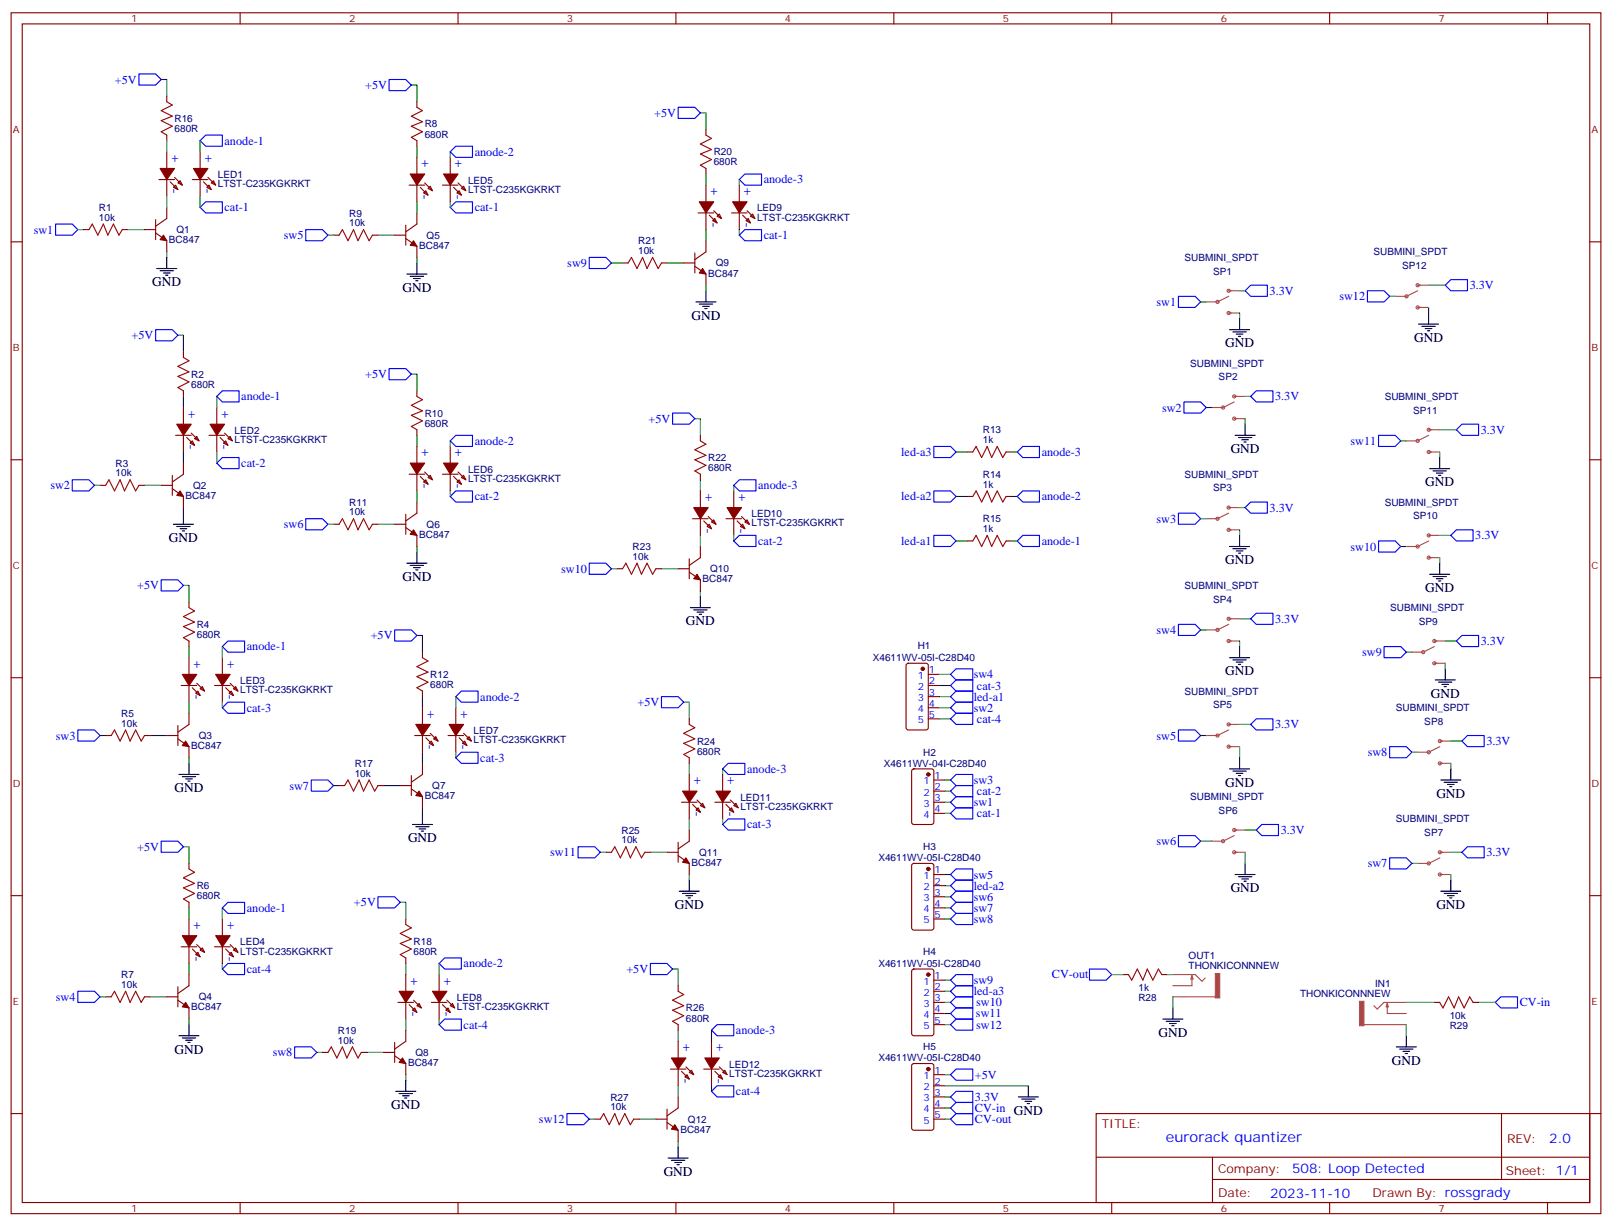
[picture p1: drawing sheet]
<svg xmlns="http://www.w3.org/2000/svg" width="512mm" height="389mm" viewBox="0 0 512 389" stroke-linecap="round" stroke-linejoin="round" font-family="sans-serif">
<g fill="none" stroke="#870000" stroke-width=".35">
<path d="M3.5 4.1h504.5v381h-504.5zM7.1 7.6h497.4v373.9h-497.4zM76.2 4.1v3.5M145.3 4.1v3.5M214.5 4.1v3.5M283.6 4.1v3.5M352.8 4.1v3.5M421.9 4.1v3.5M491.1 4.1v3.5M52.9 30.5v1.8M132.3 32.3v1.7M50.4 57h5"/>
<path d="M52.9 42.9v1.7M52.9 48.2v5.2M52.9 57v5.3M54 57.7l2.4 2.4M55.4 56.3l2.5 2.4M55.7 58.7l.7 1.4-1.4-.7zM57.1 57.3l.8 1.4-1.5-.7zM61 57h5M63.5 48.2v5.2M63.5 57v5.3M64.6 57.7l2.4 2.4M66 56.3l2.4 2.4"/>
<path d="M66.3 58.7l.7 1.4-1.4-.7zM67.7 57.3l.7 1.4-1.4-.7zM129.8 58.7h5M132.3 44.6v1.8M132.3 49.9v5.3M132.3 58.7v5.3M133.3 59.4l2.5 2.5M134.8 58l2.4 2.5M135.8 59.8l.7-.7 .7 1.4zM140.4 58.7h4.9M142.9 49.9v5.3M142.9 58.7v5.3"/>
<path d="M143.9 59.4l2.5 2.5M145.3 58l2.5 2.5M146.4 59.8l.7-.7 .7 1.4zM224 41.1v1.8M224 53.4v1.8M224 58.7v5.3M234.6 58.7v5.3M3.5 76.7h3.6M26.5 72.8h1.7M38.8 72.8h1.8M45.9 72.8h3.5M49.4 73.9l3.5 2.5v3.5"/>
<path d="M49.4 69.7v6.3M52.9 65.8v3.5l-3.5 2.5M105.8 74.6h1.8M118.2 74.6h1.7M125.2 74.6h3.6M128.8 75.7l3.5 2.4v3.6M128.8 71.4v6.4M132.3 67.6v3.5l-3.5 2.5M134.4 61.2l.7-.7 .7 1.4zM145 61.2l.7-.7 .7 1.4zM221.5 67.6h5M224 67.6v5.2"/>
<path d="M224 76.4v3.5l-3.5 2.5M225.1 68.3l2.4 2.4M226.1 70l.7-.7 .7 1.4zM226.5 66.9l2.5 2.4M228.2 67.9l.8 1.4-1.5-.7zM232.1 67.6h5M234.6 67.6v5.2M235.7 68.3l2.4 2.4M236.7 70l.7-.7 .7 1.4zM237.1 66.9l2.4 2.4M238.1 68.6l.7-.7 .7 1.4zM504.5 76.7h3.5"/>
<path d="M197.6 83.4h1.7M209.9 83.4h1.8M217 83.4h3.5M220.5 84.5l3.5 2.5v3.5M220.5 80.3v6.3M58.2 111.7v1.7M55.7 138.1h5M58.2 124v1.8M58.2 129.3v5.3M58.2 138.1v5.3M59.3 138.8l2.4 2.5M60.7 137.4l2.4 2.5"/>
<path d="M61 139.9l.7 1.4-1.4-.7zM61.7 139.2l.7-.7 .7 1.4zM66.3 138.1h5M68.8 129.3v5.3M68.8 138.1v5.3M69.8 138.8l2.5 2.5M71.3 137.4l2.4 2.5M71.6 139.9l.7 1.4-1.4-.7zM72.3 139.2l.7-.7 .7 1.4zM132.3 124v1.8M132.3 136.3v1.8M222.2 138.1v1.8"/>
<path d="M3.5 145.9h3.6M31.7 154h1.8M44.1 154h1.8M51.2 154h3.5M54.7 155l3.5 2.5v3.5M54.7 150.8v6.4M58.2 146.9v3.6l-3.5 2.4M129.8 150.5h5M132.3 141.6v5.3M132.3 150.5v5.3M132.3 159.3v3.5l-3.5 2.5M133.3 151.2l2.5 2.4"/>
<path d="M134.4 152.9l.7-.7 .7 1.4zM134.8 149.8l2.4 2.4M135.8 151.5l.7-.7 .7 1.4zM140.4 150.5h4.9M142.9 141.6v5.3M142.9 150.5v5.3M143.9 151.2l2.5 2.4M145 152.9l.7-.7 .7 1.4zM145.3 149.8l2.5 2.4M146.4 151.5l.7-.7 .7 1.4zM222.2 150.5v1.7M222.2 155.8v5.2"/>
<path d="M232.8 155.8v5.2M306.9 143.4h1.8M306.9 157.5h1.8M319.3 143.4h1.7M319.3 157.5h1.7M504.5 145.9h3.5M105.8 166.3h1.8M118.2 166.3h1.7M125.2 166.3h3.6M128.8 167.4l3.5 2.5v3.5M128.8 163.2v6.3M218.7 177.3v6.3"/>
<path d="M219.8 164.6h4.9M222.2 164.6v5.3M222.2 173.4v3.5l-3.5 2.5M223.3 165.3l2.5 2.4M224.4 167l.7-.7 .7 1.4zM224.7 163.9l2.5 2.4M226.5 164.9l.7 1.4-1.4-.7zM230.4 164.6h4.9M232.8 164.6v5.3M233.9 165.3l2.5 2.4M234.9 167l.8-.7 .7 1.4zM235.3 163.9l2.5 2.4"/>
<path d="M236.4 165.6l.7-.7 .7 1.4zM306.9 171.6h1.8M319.3 171.6h1.7M60 191v1.8M195.8 180.4h1.8M208.1 180.4h1.8M215.2 180.4h3.5M218.7 181.5l3.5 2.5v3.5M3.5 215h3.6M57.5 217.5h4.9M60 203.4v1.7M60 208.7v5.3"/>
<path d="M60 217.5v5.3M61 218.2l2.5 2.5M62.1 220l.7-.7 .7 1.4zM62.4 216.8l2.5 2.5M63.5 218.5l.7-.7 .7 1.5zM68.1 217.5h4.9M70.6 208.7v5.3M70.6 217.5v5.3M71.6 218.2l2.5 2.5M72.7 220l.7-.7 .7 1.4zM73 216.8l2.5 2.5M74.1 218.5l.7-.7 .7 1.5z"/>
<path d="M134.1 206.9v1.8M134.1 219.3v1.7M287.7 210.6l.5-.2h5.7l.6 .5 .1 20-.5 .6-5.9 .1-.6-.5-.1-20zM294.6 217.5h3.5M294.6 214h3.5M504.5 215h3.5M33.5 233.4h1.8M45.9 233.4h1.7M52.9 233.4h3.5M56.4 234.4l3.6 2.5v3.5M56.4 230.2v6.3M60 226.3v3.5l-3.6 2.5"/>
<path d="M131.6 233.4h4.9M134.1 224.5v5.3M134.1 233.4v5.3M135.1 234.1l2.5 2.4M136.2 235.8l.7-.7 .7 1.4zM136.5 232.7l2.5 2.4M137.6 234.4l.7-.7 .7 1.4zM142.2 233.4h4.9M144.6 224.5v5.3M144.6 233.4v5.3M145.7 234.1l2.5 2.4M146.8 235.8l.7-.7 .7 1.4z"/>
<path d="M147.1 232.7l2.5 2.4M148.2 234.4l.7-.7 .7 1.4zM218.7 228.1v1.7M294.6 221h3.5M294.6 224.5h3.5M294.6 228.1h3.5M107.6 249.2h1.8M119.9 249.2h1.8M127 249.2h3.5M130.5 250.3l3.6 2.5v3.5M130.5 246.1v6.3M134.1 242.2v3.5l-3.6 2.5"/>
<path d="M216.3 254.5h4.9M218.7 240.4v1.8M218.7 245.7v5.3M218.7 254.5v5.3M219.8 255.2l2.4 2.5M221.2 253.8l2.5 2.5M221.5 256.3l.7 1.4-1.4-.7zM222.2 255.6l.8-.7 .7 1.4zM226.8 254.5h5M229.3 245.7v5.3M229.3 254.5v5.3M230.4 255.2l2.4 2.5"/>
<path d="M231.4 257l.7-.7 .7 1.4zM231.8 253.8l2.4 2.5M232.8 255.6l.7-.7 .7 1.4zM289.5 244.2l.5-.3h5.6l.7 .5v16.5l-.4 .6-5.9 .1-.7-.5v-16.4zM296.3 254.5h3.6M296.3 247.5h3.6M296.3 251h3.6M296.3 258.1h3.6M60 273.9v1.8M192.3 270.4h1.7M204.6 270.4h1.8M211.7 270.4h3.5"/>
<path d="M215.2 271.5l3.5 2.4v3.6M215.2 267.2v6.4M218.7 263.3v3.6l-3.5 2.4M289.5 274.1l.5-.2h5.6l.7 .5v20l-.4 .6-5.9 .1-.7-.5v-20zM296.3 277.5h3.6M3.5 284.2h3.6M60 286.3v1.7M60 291.6v5.3M62.4 299.7l2.5 2.5M70.6 291.6v5.3M73 299.7l2.5 2.5M128.8 291.6v1.7"/>
<path d="M296.3 281h3.6M296.3 284.5h3.6M296.3 288h3.6M296.3 291.6h3.6M504.5 284.2h3.5M33.5 316.3h1.8M45.9 316.3h1.7M52.9 316.3h3.5M56.4 317.3l3.6 2.5v3.5M56.4 313.1v6.3M57.5 300.4h4.9M60 300.4v5.3"/>
<path d="M60 309.2v3.5l-3.6 2.5M61 301.1l2.5 2.5M62.8 302.2l.7 1.4-1.4-.7zM63.5 301.4l.7-.7 .7 1.5zM68.1 300.4h4.9M70.6 300.4v5.3M71.6 301.1l2.5 2.5M73.4 302.2l.7 1.4-1.4-.7zM74.1 301.4l.7-.7 .7 1.5zM126.3 318h4.9M128.8 303.9v1.8M128.8 309.2v5.3"/>
<path d="M128.8 318v5.3M129.8 318.7l2.5 2.5M131.2 317.3l2.5 2.5M133 318.4l.7 1.4-1.4-.7zM136.9 318h4.9M139.3 309.2v5.3M139.3 318v5.3M140.4 318.7l2.5 2.5M141.8 317.3l2.5 2.5M143.6 318.4l.7 1.4-1.4-.7zM215.2 312.7v1.8M289.5 307.7l.5-.3h5.6l.7 .5v20l-.4 .7h-5.9l-.7-.4v-20z"/>
<path d="M296.3 318h3.6M296.3 311h3.6M296.3 314.5h3.6M356.3 309.2h1.8M368.7 309.2h1.7M455.1 318h1.7M467.4 318h1.8M102.3 333.9h1.8M114.7 333.9h1.7M121.7 333.9h3.5M125.2 335l3.6 2.4v3.6M125.2 330.7v6.4"/>
<path d="M128.8 326.8v3.6l-3.6 2.4M130.9 320.5l.7-.7 .7 1.4zM141.5 320.5l.7-.7 .7 1.4zM212.7 339.2h5M215.2 325.1v1.7M215.2 330.4v5.3M215.2 339.2v5.3M216.3 339.9l2.4 2.5M217.7 338.5l2.4 2.5M223.3 339.2h4.9M225.8 330.4v5.3M225.8 339.2v5.3"/>
<path d="M226.8 339.9l2.5 2.5M228.2 338.5l2.5 2.5M289.5 337.6l.5-.2h5.6l.7 .5v20l-.4 .6-5.9 .1-.7-.5v-20zM296.3 321.6h3.6M296.3 325.1h3.6M3.5 353.3h3.6M188.7 355.1h1.8M201.1 355.1h1.7M208.1 355.1h3.6M211.7 356.1l3.5 2.5v3.5M211.7 351.9v6.3M215.2 348v3.5l-3.5 2.5"/>
<path d="M217.3 341.7l.7-.7 .7 1.4zM218.7 340.3l.7-.8 .7 1.5zM227.9 341.7l.7-.7 .7 1.4zM229.3 340.3l.7-.8 .7 1.5zM296.3 355.1h3.6M296.3 341h3.6M296.3 344.5h3.6M296.3 348h3.6M296.3 351.5h3.6M347.8 353.3h156.7v28.2h-156.7zM476.5 353.3v20.9M504.5 353.3h3.5"/>
<path d="M347.9 367.2h156.4M384.8 374.2h119.5M384.8 367.2v14.1M76.2 381.5v3.6M145.3 381.5v3.6M214.5 381.5v3.6M283.6 381.5v3.6M352.8 381.5v3.6M421.9 381.5v3.6M491.1 381.5v3.6"/>
</g>
<g fill="none" stroke="#00f" stroke-width=".35">
<path d="M44.1 23.5h5.3l1.8 1.7-1.8 1.8h-5.3zM123.5 25.2h5.3l1.7 1.8-1.7 1.8h-5.3zM215.2 34h5.3l1.7 1.8-1.7 1.8h-5.3zM65.3 42.9h5.3v3.5h-5.3l-1.8-1.8zM144.6 46.4h5.3v3.5h-5.3l-1.7-1.7zM236.4 55.2h5.3v3.5h-5.3l-1.8-1.7zM17.6 71.1h5.3l1.8 1.7-1.8 1.8h-5.3zM63.5 65.8l1.8-1.8h5.3v3.6h-5.3zM97 72.8h5.3l1.8 1.8-1.8 1.8h-5.3zM142.9 65.8l1.7-1.8h5.3v3.6h-5.3zM234.6 74.6l1.8-1.8h5.3v3.6h-5.3zM187 81.7h5.3l1.7 1.7-1.7 1.8h-5.3z"/>
<path d="M373.9 94h5.3l1.8 1.8-1.8 1.7h-5.3zM396.9 90.5h5.3v3.5h-5.3l-1.8-1.7zM433.9 92.3h5.3l1.8 1.7-1.8 1.8h-5.3zM460.4 88.7h5.3v3.6h-5.3l-1.8-1.8zM49.4 104.6h5.3l1.7 1.8-1.7 1.7h-5.3zM123.5 116.9h5.3l1.7 1.8-1.7 1.8h-5.3zM68.8 125.8l1.8-1.8h5.2v3.5h-5.2zM144.6 138.1h5.3v3.5h-5.3l-1.7-1.7zM213.4 131.1h5.3l1.8 1.7-1.8 1.8h-5.3zM375.7 127.5h5.3l1.8 1.8-1.8 1.8h-5.3zM398.6 124h5.3v3.5h-5.3l-1.7-1.7zM437.4 138.1h5.3l1.8 1.8-1.8 1.7h-5.3z"/>
<path d="M463.9 134.6h5.3v3.5h-5.3l-1.8-1.8zM22.9 152.2h5.3l1.8 1.8-1.8 1.8h-5.3zM70.6 145.2h5.2v3.5h-5.2l-1.8-1.8zM144.6 155.8h5.3v3.5h-5.3l-1.7-1.8zM234.6 152.2h5.3v3.6h-5.3l-1.8-1.8zM296.3 155.8h5.3l1.8 1.7-1.8 1.8h-5.3zM296.3 141.6h5.3l1.8 1.8-1.8 1.8h-5.3zM322.8 157.5l1.8-1.7h5.2v3.5h-5.2zM324.6 141.6h5.2v3.6h-5.2l-1.8-1.8zM396.9 159.3h5.3v3.5h-5.3l-1.8-1.8zM97 164.6h5.3l1.8 1.7-1.8 1.8h-5.3zM187 178.7h5.3l1.7 1.7-1.7 1.8h-5.3z"/>
<path d="M234.6 169.9h5.3v3.5h-5.3l-1.8-1.8zM296.3 169.9h5.3l1.8 1.7-1.8 1.8h-5.3zM324.6 169.9h5.2v3.5h-5.2l-1.8-1.8zM373.9 162.8h5.3l1.8 1.8-1.8 1.7h-5.3zM437.4 171.6h5.3l1.8 1.8-1.8 1.8h-5.3zM460.4 169.9l1.7-1.8h5.3v3.5h-5.3zM51.2 184h5.2l1.8 1.7-1.8 1.8h-5.2zM125.2 199.8h5.3l1.8 1.8-1.8 1.8h-5.3zM373.9 198.1h5.3l1.8 1.7-1.8 1.8h-5.3zM396.9 196.3l1.7-1.7h5.3v3.5h-5.3zM72.3 203.4h5.3v3.5h-5.3l-1.7-1.8zM146.4 219.3h5.3v3.5h-5.3l-1.8-1.8z"/>
<path d="M303.4 215.7h5.3v3.6h-5.3l-1.8-1.8zM303.4 219.3h5.3v3.5h-5.3l-1.8-1.8zM303.4 212.2h5.3v3.5h-5.3l-1.8-1.7zM439.2 205.1h5.3l1.8 1.8-1.8 1.8h-5.3zM463.9 201.6h5.3v3.5h-5.3l-1.8-1.7zM24.7 231.6h5.3l1.7 1.8-1.7 1.7h-5.3zM72.3 222.8h5.3v3.5h-5.3l-1.7-1.8zM146.4 238.7h5.3v3.5h-5.3l-1.8-1.8zM209.9 221h5.3l1.8 1.8-1.8 1.7h-5.3zM303.4 226.3h5.3v3.5h-5.3l-1.8-1.7zM303.4 222.8h5.3v3.5h-5.3l-1.8-1.8zM373.9 231.6h5.3l1.8 1.8-1.8 1.7h-5.3z"/>
<path d="M398.6 228.1h5.3v3.5h-5.3l-1.7-1.8zM441 236.9h5.3l1.7 1.8-1.7 1.7h-5.3zM465.7 233.4h5.3v3.5h-5.3l-1.8-1.8zM98.8 247.5h5.3l1.7 1.7-1.7 1.8h-5.3zM231.1 242.2h5.3v3.5h-5.3l-1.8-1.8zM303.4 249.2h5.3v3.6h-5.3l-1.8-1.8zM303.4 256.3h5.3v3.5h-5.3l-1.8-1.7zM303.4 252.8h5.3v3.5h-5.3l-1.8-1.8zM303.4 245.7h5.3v3.5h-5.3l-1.8-1.7zM51.2 266.9h5.2l1.8 1.7-1.8 1.8h-5.2zM183.4 268.6h5.3l1.8 1.8-1.8 1.8h-5.3zM229.3 261.6l1.8-1.8h5.3v3.5h-5.3z"/>
<path d="M303.4 279.2h5.3v3.6h-5.3l-1.8-1.8zM303.4 275.7h5.3v3.5h-5.3l-1.8-1.7zM373.9 265.1h5.3l1.8 1.8-1.8 1.7h-5.3zM400.4 261.6h5.3v3.5h-5.3l-1.8-1.8zM441 272.2h5.3l1.7 1.7-1.7 1.8h-5.3zM463.9 270.4l1.8-1.8h5.3v3.6h-5.3zM72.3 286.3h5.3v3.5h-5.3l-1.7-1.8zM119.9 284.5h5.3l1.8 1.8-1.8 1.7h-5.3zM303.4 282.8h5.3v3.5h-5.3l-1.8-1.8zM303.4 286.3h5.3v3.5h-5.3l-1.8-1.8zM303.4 289.8h5.3v3.5h-5.3l-1.8-1.7zM24.7 314.5h5.3l1.7 1.8-1.7 1.7h-5.3z"/>
<path d="M72.3 305.7h5.3v3.5h-5.3l-1.7-1.8zM141.1 303.9h5.3v3.5h-5.3l-1.8-1.7zM206.4 305.7h5.3l1.7 1.7-1.7 1.8h-5.3zM303.4 312.7h5.3v3.6h-5.3l-1.8-1.8zM303.4 309.2h5.3v3.5h-5.3l-1.8-1.7zM303.4 316.3h5.3v3.5h-5.3l-1.8-1.8zM303.4 319.8h5.3v3.5h-5.3l-1.8-1.7zM345.7 307.4h5.3l1.8 1.8-1.8 1.8h-5.3zM476.2 316.3h5.3v3.5h-5.3l-1.7-1.8zM93.5 332.1h5.3l1.7 1.8-1.7 1.8h-5.3zM139.3 325.1l1.8-1.8h5.3v3.5h-5.3zM227.5 325.1h5.3v3.5h-5.3l-1.7-1.8z"/>
<path d="M303.4 323.3h5.3v3.5h-5.3l-1.8-1.7zM303.4 339.2h5.3v3.5h-5.3l-1.8-1.7zM179.9 353.3h5.3l1.8 1.8-1.8 1.7h-5.3zM227.5 344.5h5.3v3.5h-5.3l-1.7-1.7zM303.4 346.3h5.3v3.5h-5.3l-1.8-1.8zM303.4 353.3h5.3v3.5h-5.3l-1.8-1.7zM303.4 349.8h5.3v3.5h-5.3l-1.8-1.8z"/>
</g>
<g fill="none" stroke="#a10000" stroke-width=".35">
<path d="M52.9 32.3l1.8 1-3.5 1.8 3.5 1.8-3.5 1.4 3.5 1.7-3.5 1.8 1.7 1.1M132.3 34l1.8 1.1-3.6 1.8 3.6 1.7-3.6 1.4 3.6 1.8-3.6 1.8 1.8 1M224 42.9l1.8 1-3.6 1.8 3.6 1.7-3.6 1.5 3.6 1.7-3.6 1.8 1.8 1M28.2 72.8l1.1-1.7 1.7 3.5 1.8-3.5 1.4 3.5 1.8-3.5 1.7 3.5 1.1-1.8M107.6 74.6l1.1-1.8 1.7 3.6 1.8-3.6 1.4 3.6 1.8-3.6 1.7 3.6 1.1-1.8M199.3 83.4l1.1-1.7 1.7 3.5 1.8-3.5 1.4 3.5 1.8-3.5 1.7 3.5 1.1-1.8M58.2 113.4l1.8 1.1-3.6 1.7 3.6 1.8-3.6 1.4 3.6 1.8-3.6 1.7 1.8 1.1M132.3 125.8l1.8 1-3.6 1.8 3.6 1.8-3.6 1.4 3.6 1.7-3.6 1.8 1.8 1M222.2 139.9l1.8 1-3.5 1.8 3.5 1.8-3.5 1.4 3.5 1.7-3.5 1.8 1.7 1.1M33.5 154l1.1-1.8 1.7 3.6 1.8-3.6 1.4 3.6 1.8-3.6 1.7 3.6 1.1-1.8M308.7 143.4l1-1.8 1.8 3.6 1.8-3.6 1.4 3.6 1.7-3.6 1.8 3.6 1.1-1.8M308.7 157.5l1-1.7 1.8 3.5 1.8-3.5 1.4 3.5 1.7-3.5 1.8 3.5 1.1-1.8"/>
<path d="M107.6 166.3l1.1-1.7 1.7 3.5 1.8-3.5 1.4 3.5 1.8-3.5 1.7 3.5 1.1-1.8M308.7 171.6l1-1.7 1.8 3.5 1.8-3.5 1.4 3.5 1.7-3.5 1.8 3.5 1.1-1.8M60 192.8l1.7 1.1-3.5 1.7 3.5 1.8-3.5 1.4 3.5 1.8-3.5 1.7 1.8 1.1M197.6 180.4l1-1.7 1.8 3.5 1.7-3.5 1.5 3.5 1.7-3.5 1.8 3.5 1-1.8M134.1 208.7l1.7 1-3.5 1.8 3.5 1.8-3.5 1.4 3.5 1.7-3.5 1.8 1.8 1.1M35.3 233.4l1-1.8 1.8 3.5 1.8-3.5 1.4 3.5 1.7-3.5 1.8 3.5 1.1-1.7M218.7 229.8l1.8 1.1-3.5 1.8 3.5 1.7-3.5 1.4 3.5 1.8-3.5 1.8 1.7 1M109.4 249.2l1-1.7 1.8 3.5 1.7-3.5 1.5 3.5 1.7-3.5 1.8 3.5 1-1.8M60 275.7l1.7 1.1-3.5 1.7 3.5 1.8-3.5 1.4 3.5 1.8-3.5 1.7 1.8 1.1M194 270.4l1.1-1.8 1.7 3.6 1.8-3.6 1.4 3.6 1.8-3.6 1.8 3.6 1-1.8M128.8 293.3l1.7 1.1-3.5 1.8 3.5 1.7-3.5 1.4 3.5 1.8-3.5 1.8 1.8 1M35.3 316.3l1-1.8 1.8 3.5 1.8-3.5 1.4 3.5 1.7-3.5 1.8 3.5 1.1-1.7"/>
<path d="M215.2 314.5l1.8 1.1-3.6 1.7 3.6 1.8-3.6 1.4 3.6 1.8-3.6 1.7 1.8 1.1M358.1 309.2l1 1.8 1.8-3.6 1.8 3.6 1.4-3.6 1.7 3.6 1.8-3.6 1.1 1.8M456.8 318l1.1 1.8 1.8-3.5 1.7 3.5 1.4-3.5 1.8 3.5 1.8-3.5 1 1.7M104.1 333.9l1-1.8 1.8 3.6 1.8-3.6 1.4 3.6 1.7-3.6 1.8 3.6 1.1-1.8M190.5 355.1l1.1-1.8 1.7 3.5 1.8-3.5 1.4 3.5 1.8-3.5 1.7 3.5 1.1-1.7"/>
</g>
<g fill="none" stroke="#008700" stroke-width=".35">
<path d="M51.2 25.2h1.7v5.3M130.5 27h1.8v5.3M222.2 35.8h1.8v5.3M52.9 44.6v3.6M63.5 44.6v3.6M132.3 46.4v3.5M142.9 48.2v1.7M224 55.2v3.5M234.6 57v1.7M24.7 72.8h1.8M40.6 72.8h5.3M52.9 62.3v3.5"/>
<path d="M52.9 79.9v1.8M63.5 62.3v3.5M104.1 74.6h1.7M119.9 74.6h5.3M132.3 64v3.6M142.9 64v1.8M224 72.8v3.6M234.6 72.8v1.8M132.3 81.7v1.7M194 83.4h3.6M211.7 83.4h5.3M224 90.5v1.8"/>
<path d="M381 95.8h1.8M393.3 99.3v1.8M393.3 92.3h1.8M441 94h1.7M453.3 97.5v1.8M453.3 90.5h5.3M56.4 106.4h1.8v5.3M130.5 118.7h1.8v5.3M58.2 125.8v3.5M68.8 125.8v3.5M132.3 138.1v3.5M142.9 139.9v1.7"/>
<path d="M220.5 132.8h1.7v5.3M382.8 129.3h1.7M395.1 132.8v1.8M395.1 125.8h1.8M444.5 139.9h1.8M456.8 136.3h5.3M30 154h1.7M45.9 154h5.3M58.2 143.4v3.5M68.8 143.4v3.5M132.3 155.8v3.5M142.9 155.8v1.7"/>
<path d="M222.2 152.2v3.6M232.8 154v1.8M303.4 143.4h3.5M303.4 157.5h3.5M321 143.4h1.8M321 157.5h1.8M456.8 143.4v1.8M58.2 161v1.8M104.1 166.3h1.7M119.9 166.3h5.3M132.3 173.4v1.8M222.2 169.9v3.5"/>
<path d="M232.8 169.9v1.7M303.4 171.6h3.5M321 171.6h1.8M381 164.6h1.8M393.3 168.1v1.8M393.3 161h1.8M444.5 173.4h1.8M456.8 176.9v1.8M456.8 169.9h3.6M58.2 185.7h1.8v5.3M194 180.4h1.8M209.9 180.4h5.3"/>
<path d="M222.2 187.5v1.8M381 199.8h1.8M393.3 196.3h3.6M60 205.1v3.6M70.6 205.1v3.6M132.3 201.6h1.8v5.3M298.1 214h3.5M298.1 217.5h3.5M393.3 203.4v1.7M446.3 206.9h1.7M458.6 210.4v1.8M458.6 203.4h3.5"/>
<path d="M31.7 233.4h1.8M47.6 233.4h5.3M60 222.8v3.5M70.6 222.8v1.7M134.1 221v3.5M134.1 238.7v3.5M144.6 221v3.5M144.6 238.7v1.7M217 222.8h1.7v5.3M298.1 221h3.5M298.1 224.5h3.5M298.1 228.1h3.5"/>
<path d="M381 233.4h1.8M393.3 236.9v3.5M393.3 229.8h3.6M448 238.7h1.8M460.4 235.1h3.5M60 240.4v1.8M105.8 249.2h1.8M121.7 249.2h5.3M134.1 256.3v1.8M218.7 242.2v3.5M218.7 259.8v3.5M229.3 243.9v1.8"/>
<path d="M229.3 259.8v1.8M299.9 247.5h1.7M299.9 254.5h1.7M299.9 258.1h1.7M299.9 251h1.7M460.4 242.2v1.7M58.2 268.6h1.8v5.3M190.5 270.4h1.8M206.4 270.4h5.3M218.7 277.5v1.7M299.9 277.5h1.7M381 266.9h3.5"/>
<path d="M395.1 270.4v3.5M395.1 263.3h3.5M448 273.9h1.8M460.4 277.5v1.7M460.4 270.4h3.5M60 288v3.6M70.6 288v3.6M127 286.3h1.8v5.3M299.9 281h1.7M299.9 284.5h1.7M299.9 288h1.7M299.9 291.6h1.7"/>
<path d="M31.7 316.3h1.8M47.6 316.3h5.3M60 305.7v3.5M70.6 305.7v1.7M128.8 305.7v3.5M139.3 305.7v3.5M213.4 307.4h1.8v5.3M299.9 318h1.7M299.9 311h1.7M299.9 314.5h1.7M352.8 309.2h3.5M370.4 309.2h1.8"/>
<path d="M372.2 316.3v3.5M446.3 318h8.8M469.2 318h5.3M60 323.3v1.8M100.5 333.9h1.8M116.4 333.9h5.3M128.8 323.3v3.5M139.3 323.3v1.8M215.2 326.8v3.6M225.8 326.8v3.6M299.9 321.6h1.7M299.9 325.1h1.7"/>
<path d="M446.3 325.1v3.5M128.8 341v1.7M187 355.1h1.7M202.8 355.1h5.3M215.2 344.5v3.5M225.8 344.5v1.8M299.9 355.1h1.7M299.9 348h1.7M299.9 344.5h26.4M299.9 351.5h1.7M299.9 341h1.7M215.2 362.1v1.8"/>
</g>
<g fill="none" stroke="#a64a4a" stroke-width=".35">
<path d="M382.8 95.8h3.4M386.8 95.8a.5 .5 0 0 0-.6-.5 .5 .5 0 0 0-.2 .8 .5 .5 0 0 0 .8-.1M389.9 99.3h3.4M389.9 92.3h3.4M389.9 94l-3.6 1.8M390.4 92.3a.5 .5 0 0 0-.7-.5 .5 .5 0 0 0-.2 .8 .5 .5 0 0 0 .8-.2M390.4 99.3a.5 .5 0 0 0-.7-.5 .5 .5 0 0 0-.2 .9 .5 .5 0 0 0 .8-.2M442.7 94h3.5M446.8 94a.5 .5 0 0 0-.7-.4 .5 .5 0 0 0-.1 .8 .5 .5 0 0 0 .8-.2M449.8 97.5h3.5M449.8 90.5h3.5M449.8 92.3l-3.5 1.7"/>
<path d="M450.3 90.5a.5 .5 0 0 0-.6-.5 .5 .5 0 0 0-.2 .8 .5 .5 0 0 0 .8-.1M450.3 97.5a.5 .5 0 0 0-.6-.4 .5 .5 0 0 0-.2 .8 .5 .5 0 0 0 .8-.2M384.5 129.3h3.5M388.6 129.3a.5 .5 0 0 0-.7-.5 .5 .5 0 0 0-.1 .8 .5 .5 0 0 0 .8-.1M391.6 132.8h3.5M391.6 125.8h3.5M391.6 127.5l-3.5 1.8M392.1 125.8a.5 .5 0 0 0-.7-.5 .5 .5 0 0 0-.1 .8 .5 .5 0 0 0 .8-.2M392.1 132.8a.5 .5 0 0 0-.7-.4 .5 .5 0 0 0-.1 .8 .5 .5 0 0 0 .8-.2M446.3 139.9h3.4M450.3 139.9a.5 .5 0 0 0-.6-.5 .5 .5 0 0 0-.2 .8 .5 .5 0 0 0 .8-.2M453.4 136.3h3.4"/>
<path d="M453.4 138.1l-3.6 1.8M453.9 136.3a.5 .5 0 0 0-.7-.4 .5 .5 0 0 0-.2 .8 .5 .5 0 0 0 .8-.2M453.4 143.4h3.4M453.9 143.4a.5 .5 0 0 0-.7-.5 .5 .5 0 0 0-.2 .9 .5 .5 0 0 0 .8-.2M382.8 164.6h3.4M386.8 164.6a.5 .5 0 0 0-.6-.5 .5 .5 0 0 0-.2 .8 .5 .5 0 0 0 .8-.2M389.9 168.1h3.4M389.9 161h3.4M389.9 162.8l-3.6 1.8M390.4 161a.5 .5 0 0 0-.7-.4 .5 .5 0 0 0-.2 .8 .5 .5 0 0 0 .8-.2M390.4 168.1a.5 .5 0 0 0-.7-.5 .5 .5 0 0 0-.2 .9 .5 .5 0 0 0 .8-.2M446.3 173.4h3.4"/>
<path d="M450.3 173.4a.5 .5 0 0 0-.6-.5 .5 .5 0 0 0-.2 .8 .5 .5 0 0 0 .8-.1M453.4 176.9h3.4M453.4 169.9h3.4M453.4 171.6l-3.6 1.8M453.9 169.9a.5 .5 0 0 0-.7-.5 .5 .5 0 0 0-.2 .8 .5 .5 0 0 0 .8-.2M453.9 176.9a.5 .5 0 0 0-.7-.4 .5 .5 0 0 0-.2 .8 .5 .5 0 0 0 .8-.2M382.8 199.8h3.4M386.8 199.8a.5 .5 0 0 0-.6-.4 .5 .5 0 0 0-.2 .8 .5 .5 0 0 0 .8-.2M389.9 196.3h3.4M389.9 198.1l-3.6 1.7M390.4 196.3a.5 .5 0 0 0-.7-.4 .5 .5 0 0 0-.2 .8 .5 .5 0 0 0 .8-.2M389.9 203.4h3.4"/>
<path d="M390.4 203.4a.5 .5 0 0 0-.7-.5 .5 .5 0 0 0-.2 .8 .5 .5 0 0 0 .8-.2M448 206.9h3.5M452.1 206.9a.5 .5 0 0 0-.7-.5 .5 .5 0 0 0-.1 .9 .5 .5 0 0 0 .8-.2M455.1 203.4h3.5M455.1 210.4h3.5M455.1 205.1l-3.5 1.8M455.6 203.4a.5 .5 0 0 0-.7-.5 .5 .5 0 0 0-.1 .8 .5 .5 0 0 0 .8-.2M455.6 210.4a.5 .5 0 0 0-.7-.4 .5 .5 0 0 0-.1 .8 .5 .5 0 0 0 .8-.2M382.8 233.4h3.4M386.8 233.4a.5 .5 0 0 0-.6-.5 .5 .5 0 0 0-.2 .8 .5 .5 0 0 0 .8-.2M389.9 236.9h3.4M389.9 229.8h3.4"/>
<path d="M389.9 231.6l-3.6 1.8M390.4 229.8a.5 .5 0 0 0-.7-.4 .5 .5 0 0 0-.2 .8 .5 .5 0 0 0 .8-.2M390.4 236.9a.5 .5 0 0 0-.7-.5 .5 .5 0 0 0-.2 .8 .5 .5 0 0 0 .8-.1M449.8 238.7h3.5M453.9 238.7a.5 .5 0 0 0-.7-.5 .5 .5 0 0 0-.2 .8 .5 .5 0 0 0 .8-.2M456.9 235.1h3.5M456.9 236.9l-3.5 1.8M457.4 235.1a.5 .5 0 0 0-.7-.4 .5 .5 0 0 0-.1 .8 .5 .5 0 0 0 .8-.2M456.9 242.2h3.5M457.4 242.2a.5 .5 0 0 0-.7-.5 .5 .5 0 0 0-.1 .8 .5 .5 0 0 0 .8-.1M384.5 266.9h3.5M388.6 266.9a.5 .5 0 0 0-.7-.5 .5 .5 0 0 0-.1 .8 .5 .5 0 0 0 .8-.2"/>
<path d="M391.6 270.4h3.5M391.6 263.3h3.5M391.6 265.1l-3.5 1.8M392.1 263.3a.5 .5 0 0 0-.7-.4 .5 .5 0 0 0-.1 .8 .5 .5 0 0 0 .8-.2M392.1 270.4a.5 .5 0 0 0-.7-.5 .5 .5 0 0 0-.1 .9 .5 .5 0 0 0 .8-.2M449.8 273.9h3.5M453.9 273.9a.5 .5 0 0 0-.7-.4 .5 .5 0 0 0-.2 .8 .5 .5 0 0 0 .8-.2M456.9 270.4h3.5M456.9 277.5h3.5M456.9 272.2l-3.5 1.7M457.4 270.4a.5 .5 0 0 0-.7-.5 .5 .5 0 0 0-.1 .9 .5 .5 0 0 0 .8-.2M457.4 277.5a.5 .5 0 0 0-.7-.5 .5 .5 0 0 0-.1 .8 .5 .5 0 0 0 .8-.2"/>
<path d="M372.2 309.2h3.5M372.2 312.7h3.5M372.2 316.3h3.5M375.8 309.2h3.5l2.1 2.1 1.1-1M375.8 316.3h9.8M378.2 309.6v3.1h-2.4M378.2 309.6l.4 1h-.7zM440.2 318.4v3.2h2.5M440.2 318.4l.4 1h-.7zM442.7 318h-3.5l-2.2 2.1-1-1M442.8 318h3.5M432.8 325.1h9.9"/>
<path d="M442.8 321.6h3.5M442.8 325.1h3.5"/>
</g>
<g fill="#a64a4a" stroke="#a64a4a" stroke-width=".32">
<path d="M385.6 308.9h1.5v7.7h-1.5z"/>
<path d="M431.4 317.7h1.4v7.7h-1.4z"/>
</g>
<g fill="#870000" stroke="#870000" stroke-width=".35">
<path d="M61.4 53.4h4.6l-2.5 3.6z"/>
<path d="M50.8 53.4h4.6l-2.5 3.6z"/>
<path d="M51.9 74.6l1 1.8-2.1-.4z"/>
<path d="M57.1 155.8l1.1 1.7-2.1-.3z"/>
<path d="M66.7 134.6h4.6l-2.5 3.5z"/>
<path d="M56.1 134.6h4.6l-2.5 3.5z"/>
<path d="M58.9 235.1l1.1 1.8-2.1-.4z"/>
<path d="M68.4 214h4.6l-2.4 3.5z"/>
<path d="M57.9 214h4.5l-2.4 3.5z"/>
<path d="M58.9 318l1.1 1.8-2.1-.4z"/>
<path d="M68.4 296.9h4.6l-2.4 3.5z"/>
<path d="M57.9 296.9h4.5l-2.4 3.5z"/>
<path d="M131.2 76.4l1.1 1.7-2.1-.3z"/>
<path d="M140.8 55.2h4.5l-2.4 3.5z"/>
<path d="M130.2 55.2h4.6l-2.5 3.5z"/>
<path d="M131.2 168.1l1.1 1.8-2.1-.4z"/>
<path d="M140.8 146.9h4.5l-2.4 3.6z"/>
<path d="M130.2 146.9h4.6l-2.5 3.6z"/>
<path d="M133 251l1.1 1.8-2.2-.4z"/>
<path d="M142.5 229.8h4.6l-2.5 3.6z"/>
<path d="M131.9 229.8h4.6l-2.4 3.6z"/>
<path d="M127.7 335.7l1.1 1.7-2.2-.3z"/>
<path d="M137.2 314.5h4.6l-2.5 3.5z"/>
<path d="M126.6 314.5h4.6l-2.4 3.5z"/>
<path d="M223 85.2l1 1.8-2.1-.4z"/>
<path d="M232.5 64h4.6l-2.5 3.6z"/>
<path d="M221.9 64h4.6l-2.5 3.6z"/>
<path d="M221.2 182.2l1 1.8-2.1-.4z"/>
<path d="M230.7 161h4.6l-2.5 3.6z"/>
<path d="M220.1 161h4.6l-2.5 3.6z"/>
<path d="M217.7 272.2l1 1.7-2.1-.3z"/>
<path d="M227.2 251h4.6l-2.5 3.5z"/>
<path d="M216.6 251h4.6l-2.5 3.5z"/>
<path d="M214.1 356.8l1.1 1.8-2.1-.4z"/>
<path d="M223.7 335.7h4.5l-2.4 3.5z"/>
<path d="M213.1 335.7h4.6l-2.5 3.5z"/>
<circle cx="292.8" cy="212.2" r=".53"/>
<circle cx="294.6" cy="245.7" r=".53"/>
<circle cx="294.6" cy="309.2" r=".53"/>
<circle cx="294.6" cy="339.2" r=".53"/>
<circle cx="294.6" cy="275.7" r=".53"/>
</g>
<g fill="none" stroke="#000" stroke-width=".35">
<path d="M49.7 85.2h6.4M50.8 85.9h4.2M51.9 86.6h2.1M52.6 87.3h.7M52.9 81.7v3.5M129.1 87h6.4M130.2 87.7h4.2M131.2 88.4h2.1M131.9 89.1h.7M132.3 83.4v3.6M220.8 95.8h6.4M221.9 96.5h4.2"/>
<path d="M223 97.2h2.1M223.7 97.9h.7M224 92.3v3.5M453.3 99.3v3.5M390.2 104.6h6.3M391.2 105.3h4.3M392.3 106h2.1M393 106.7h.7M393.3 101.1v3.5M450.1 102.8h6.4M451.2 103.5h4.2M452.3 104.2h2.1"/>
<path d="M453 105h.7M391.9 138.1h6.4M393 138.8h4.2M394.1 139.5h2.1M395.1 134.6v3.5M394.8 140.2h.7M453.7 148.7h6.3M454.7 149.4h4.3M455.8 150.1h2.1M456.5 150.8h.7M456.8 145.2v3.5M55 166.3h6.4"/>
<path d="M56.1 167h4.2M57.1 167.7h2.2M57.9 168.5h.7M58.2 162.8v3.5M129.1 178.7h6.4M130.2 179.4h4.2M132.3 175.2v3.5M390.2 173.4h6.3M391.2 174.1h4.3M392.3 174.8h2.1M393 175.5h.7M393.3 169.9v3.5"/>
<path d="M456.8 178.7v3.5M131.2 180.1h2.1M131.9 180.8h.7M219.1 192.8h6.3M220.1 193.5h4.3M221.2 194.2h2.1M221.9 194.9h.7M222.2 189.3v3.5M453.7 182.2h6.3M454.7 182.9h4.3M455.8 183.6h2.1M456.5 184.3h.7"/>
<path d="M390.2 208.7h6.3M391.2 209.4h4.3M392.3 210.1h2.1M393 210.8h.7M393.3 205.1v3.6M455.4 215.7h6.4M456.5 216.4h4.2M457.6 217.1h2.1M458.3 217.8h.7M458.6 212.2v3.5M56.8 245.7h6.3M57.9 246.4h4.2"/>
<path d="M58.9 247.1h2.1M59.6 247.8h.7M60 242.2v3.5M134.1 258.1v3.5M390.2 243.9h6.3M391.2 244.7h4.3M392.3 245.4h2.1M393 246.1h.7M393.3 240.4v3.5M457.2 247.5h6.3M458.3 248.2h4.2M459.3 248.9h2.1"/>
<path d="M460 249.6h.7M460.4 243.9v3.6M130.9 261.6h6.3M131.9 262.3h4.3M133 263h2.1M133.7 263.7h.7M218.7 279.2v3.6M391.9 277.5h6.4M393 278.2h4.2M394.1 278.9h2.1M394.8 279.6h.7M395.1 273.9v3.6"/>
<path d="M460.4 279.2v3.6M215.5 282.8h6.4M216.6 283.5h4.2M217.7 284.2h2.1M218.4 284.9h.7M457.2 282.8h6.3M458.3 283.5h4.2M459.3 284.2h2.1M460 284.9h.7M372.2 319.8v3.5M56.8 328.6h6.3M57.9 329.3h4.2"/>
<path d="M58.9 330h2.1M59.6 330.7h.7M60 325.1v3.5M369 323.3h6.4M370.1 324h4.2M371.1 324.7h2.1M371.8 325.4h.7M443.1 332.1h6.3M444.1 332.8h4.3M445.2 333.6h2.1M445.9 334.3h.7M446.3 328.6v3.5"/>
<path d="M125.6 346.3h6.3M126.6 347h4.3M127.7 347.7h2.1M128.4 348.4h.7M128.8 342.7v3.6M323.1 348h6.4M324.2 348.7h4.2M325.3 349.4h2.1M326 350.1h.7M326.3 344.5v3.5M212 367.4h6.4M213.1 368.1h4.2"/>
<path d="M214.1 368.8h2.2M214.8 369.5h.7M215.2 363.9v3.5"/>
</g>
<text font-size="4.6" fill="#00f" x="369.9" y="362.3">eurorack quantizer</text>
<g font-size="4.2" fill="#00f">
<text x="56.6" y="52" transform="rotate(-90 56.6 52)">+</text>
<text x="67.2" y="52" transform="rotate(-90 67.2 52)">+</text>
<text x="136" y="53.7" transform="rotate(-90 136 53.7)">+</text>
<text x="146.6" y="53.7" transform="rotate(-90 146.6 53.7)">+</text>
<text x="56.2" y="61.7" transform="rotate(-90 56.2 61.7)">-</text>
<text x="66.8" y="61.7" transform="rotate(-90 66.8 61.7)">-</text>
<text x="135.6" y="63.5" transform="rotate(-90 135.6 63.5)">-</text>
<text x="146.2" y="63.5" transform="rotate(-90 146.2 63.5)">-</text>
<text x="227.7" y="62.6" transform="rotate(-90 227.7 62.6)">+</text>
<text x="238.3" y="62.6" transform="rotate(-90 238.3 62.6)">+</text>
<text x="227.3" y="72.3" transform="rotate(-90 227.3 72.3)">-</text>
<text x="237.9" y="72.3" transform="rotate(-90 237.9 72.3)">-</text>
<text x="61.9" y="133.1" transform="rotate(-90 61.9 133.1)">+</text>
<text x="72.5" y="133.1" transform="rotate(-90 72.5 133.1)">+</text>
<text x="61.5" y="142.8" transform="rotate(-90 61.5 142.8)">-</text>
<text x="72.1" y="142.8" transform="rotate(-90 72.1 142.8)">-</text>
<text x="136" y="145.5" transform="rotate(-90 136 145.5)">+</text>
<text x="146.6" y="145.5" transform="rotate(-90 146.6 145.5)">+</text>
<text x="135.6" y="155.2" transform="rotate(-90 135.6 155.2)">-</text>
<text x="146.2" y="155.2" transform="rotate(-90 146.2 155.2)">-</text>
<text x="226" y="159.6" transform="rotate(-90 226 159.6)">+</text>
<text x="236.5" y="159.6" transform="rotate(-90 236.5 159.6)">+</text>
<text x="225.6" y="169.3" transform="rotate(-90 225.6 169.3)">-</text>
<text x="236.2" y="169.3" transform="rotate(-90 236.2 169.3)">-</text>
<text x="63.7" y="212.5" transform="rotate(-90 63.7 212.5)">+</text>
<text x="74.3" y="212.5" transform="rotate(-90 74.3 212.5)">+</text>
<text x="63.3" y="222.2" transform="rotate(-90 63.3 222.2)">-</text>
<text x="73.9" y="222.2" transform="rotate(-90 73.9 222.2)">-</text>
<text x="137.8" y="228.4" transform="rotate(-90 137.8 228.4)">+</text>
<text x="148.3" y="228.4" transform="rotate(-90 148.3 228.4)">+</text>
<text x="137.4" y="238.1" transform="rotate(-90 137.4 238.1)">-</text>
<text x="148" y="238.1" transform="rotate(-90 148 238.1)">-</text>
<text x="222.4" y="249.5" transform="rotate(-90 222.4 249.5)">+</text>
<text x="233" y="249.5" transform="rotate(-90 233 249.5)">+</text>
<text x="222" y="259.3" transform="rotate(-90 222 259.3)">-</text>
<text x="232.6" y="259.3" transform="rotate(-90 232.6 259.3)">-</text>
<text x="63.7" y="295.4" transform="rotate(-90 63.7 295.4)">+</text>
<text x="74.3" y="295.4" transform="rotate(-90 74.3 295.4)">+</text>
<text x="63.3" y="305.1" transform="rotate(-90 63.3 305.1)">-</text>
<text x="73.9" y="305.1" transform="rotate(-90 73.9 305.1)">-</text>
<text x="132.5" y="313" transform="rotate(-90 132.5 313)">+</text>
<text x="143.1" y="313" transform="rotate(-90 143.1 313)">+</text>
<text x="132.1" y="322.8" transform="rotate(-90 132.1 322.8)">-</text>
<text x="142.7" y="322.8" transform="rotate(-90 142.7 322.8)">-</text>
<text x="218.9" y="334.2" transform="rotate(-90 218.9 334.2)">+</text>
<text x="229.5" y="334.2" transform="rotate(-90 229.5 334.2)">+</text>
<text x="218.5" y="343.9" transform="rotate(-90 218.5 343.9)">-</text>
<text x="229.1" y="343.9" transform="rotate(-90 229.1 343.9)">-</text>
<text x="491.6" y="362.6">2.0</text>
<text x="410" y="372.1">508: Loop Detected</text>
<text x="403.1" y="379.9">2023-11-10</text>
</g>
<g font-size="4.2">
<text x="48.3" y="90.8">GND</text>
<text x="127.7" y="92.6">GND</text>
<text x="219.4" y="101.4">GND</text>
<text x="388.8" y="110.2">GND</text>
<text x="448.7" y="108.5">GND</text>
<text x="390.5" y="143.8">GND</text>
<text x="452.3" y="154.3">GND</text>
<text x="53.6" y="172">GND</text>
<text x="388.8" y="179">GND</text>
<text x="127.7" y="184.3">GND</text>
<text x="452.3" y="187.9">GND</text>
<text x="217.7" y="198.4">GND</text>
<text x="388.8" y="214.3">GND</text>
<text x="454" y="221.4">GND</text>
<text x="55.4" y="251.4">GND</text>
<text x="388.8" y="249.6">GND</text>
<text x="455.8" y="253.1">GND</text>
<text x="129.5" y="267.2">GND</text>
<text x="390.5" y="283.1">GND</text>
<text x="214.1" y="288.4">GND</text>
<text x="455.8" y="288.4">GND</text>
<text x="367.6" y="329">GND</text>
<text x="55.4" y="334.3">GND</text>
<text x="441.7" y="337.8">GND</text>
<text x="124.2" y="351.9">GND</text>
<text x="210.6" y="373.1">GND</text>
</g>
<g font-size="3.9" fill="#00f">
<text x="36.5" y="26.5">+5V</text>
<text x="115.9" y="28.3">+5V</text>
<text x="207.6" y="37.1">+5V</text>
<text x="71.3" y="45.9">anode-1</text>
<text x="150.6" y="49.4">anode-2</text>
<text x="242.4" y="58.2">anode-3</text>
<text x="71.3" y="67">cat-1</text>
<text x="150.6" y="67">cat-1</text>
<text x="10.7" y="74.1">sw1</text>
<text x="90.1" y="75.9">sw5</text>
<text x="242.4" y="75.8">cat-1</text>
<text x="180" y="84.7">sw9</text>
<text x="402.9" y="93.5">3.3V</text>
<text x="425" y="95.3">sw12</text>
<text x="466.4" y="91.8">3.3V</text>
<text x="367" y="97">sw1</text>
<text x="41.8" y="107.6">+5V</text>
<text x="115.9" y="120">+5V</text>
<text x="76.6" y="127">anode-1</text>
<text x="368.8" y="130.6">sw2</text>
<text x="404.6" y="127">3.3V</text>
<text x="205.8" y="134.1">+5V</text>
<text x="469.9" y="137.6">3.3V</text>
<text x="150.6" y="141.1">anode-2</text>
<text x="428.6" y="141.1">sw11</text>
<text x="76.6" y="148.2">cat-2</text>
<text x="286" y="144.7">led-a3</text>
<text x="330.6" y="144.6">anode-3</text>
<text x="16" y="155.3">sw2</text>
<text x="240.6" y="155.2">anode-3</text>
<text x="150.6" y="158.8">cat-2</text>
<text x="286" y="158.8">led-a2</text>
<text x="330.6" y="158.7">anode-2</text>
<text x="90.1" y="167.6">sw6</text>
<text x="367" y="165.8">sw3</text>
<text x="402.9" y="162.3">3.3V</text>
<text x="240.6" y="172.9">cat-2</text>
<text x="286" y="172.9">led-a1</text>
<text x="330.6" y="172.9">anode-1</text>
<text x="468.1" y="171.1">3.3V</text>
<text x="428.6" y="174.7">sw10</text>
<text x="178.1" y="181.7">sw10</text>
<text x="43.5" y="187">+5V</text>
<text x="404.6" y="197.6">3.3V</text>
<text x="117.6" y="202.9">+5V</text>
<text x="367" y="201.1">sw4</text>
<text x="78.3" y="206.4">anode-1</text>
<text x="432.3" y="208.2">sw9</text>
<text x="469.9" y="204.6">3.3V</text>
<text x="309" y="215.2">sw4</text>
<text x="310" y="218.8">cat-3</text>
<text x="78.3" y="225.8">cat-3</text>
<text x="152.4" y="222.2">anode-2</text>
<text x="202.3" y="224">+5V</text>
<text x="309" y="225.8">sw2</text>
<text x="309" y="222.3">led-a1</text>
<text x="310" y="229.4">cat-4</text>
<text x="404.6" y="231.1">3.3V</text>
<text x="17.7" y="234.6">sw3</text>
<text x="367" y="234.6">sw5</text>
<text x="434" y="239.9">sw8</text>
<text x="471.7" y="236.4">3.3V</text>
<text x="152.4" y="241.7">cat-3</text>
<text x="237.1" y="245.2">anode-3</text>
<text x="91.8" y="250.5">sw7</text>
<text x="309" y="248.8">sw3</text>
<text x="309" y="255.8">sw1</text>
<text x="310" y="252.3">cat-2</text>
<text x="237.1" y="262.8">cat-3</text>
<text x="310" y="259.4">cat-1</text>
<text x="43.5" y="269.9">+5V</text>
<text x="367" y="268.1">sw6</text>
<text x="406.4" y="264.6">3.3V</text>
<text x="174.6" y="271.7">sw11</text>
<text x="434" y="275.2">sw7</text>
<text x="471.7" y="271.7">3.3V</text>
<text x="309" y="278.7">sw5</text>
<text x="112.3" y="287.5">+5V</text>
<text x="309" y="285.8">sw6</text>
<text x="309" y="282.2">led-a2</text>
<text x="78.3" y="289.3">anode-1</text>
<text x="309" y="289.3">sw7</text>
<text x="309" y="292.8">sw8</text>
<text x="78.3" y="308.7">cat-4</text>
<text x="147.1" y="306.9">anode-2</text>
<text x="198.8" y="308.7">+5V</text>
<text x="333.8" y="310.4">CV-out</text>
<text x="17.7" y="317.5">sw4</text>
<text x="309" y="312.3">sw9</text>
<text x="309" y="315.8">led-a3</text>
<text x="309.7" y="322.8">sw11</text>
<text x="309.8" y="319.3">sw10</text>
<text x="482.2" y="319.3">CV-in</text>
<text x="147.1" y="326.3">cat-4</text>
<text x="233.5" y="328.1">anode-3</text>
<text x="309.8" y="326.3">sw12</text>
<text x="86.5" y="335.2">sw8</text>
<text x="233.5" y="347.5">cat-4</text>
<text x="309.4" y="342.2">+5V</text>
<text x="309.4" y="349.3">3.3V</text>
<text x="309.4" y="352.8">CV-in GND</text>
<text x="171" y="356.3">sw12</text>
<text x="309.4" y="356.3">CV-out</text>
</g>
<g font-size="3.9" fill="#800">
<text x="349.6" y="357.9">TITLE:</text>
<text x="478.2" y="362.6">REV:</text>
<text x="386.5" y="372.1">Company:</text>
<text x="477.9" y="372.7">Sheet: 1/1</text>
<text x="386.5" y="379.8">Date:</text>
<text x="435.5" y="379.9">Drawn By: rossgrady</text>
</g>
<g font-size="3.2" fill="#800">
<text x="41.6" y="7.1">1</text>
<text x="110.8" y="7.1">2</text>
<text x="179.9" y="7.1">3</text>
<text x="249.1" y="7.1">4</text>
<text x="318.2" y="7.1">5</text>
<text x="387.3" y="7.1">6</text>
<text x="456.5" y="7.1">7</text>
<text x="4.1" y="42.2">A</text>
<text x="505" y="42.2">A</text>
<text x="4.1" y="111.3">B</text>
<text x="505" y="111.3">B</text>
<text x="4.1" y="180.4">C</text>
<text x="505" y="180.4">C</text>
<text x="4.1" y="249.6">D</text>
<text x="505" y="249.6">D</text>
<text x="4.1" y="318.7">E</text>
<text x="505" y="318.7">E</text>
<text x="41.6" y="384.5">1</text>
<text x="110.8" y="384.5">2</text>
<text x="179.9" y="384.5">3</text>
<text x="249.1" y="384.5">4</text>
<text x="318.2" y="384.5">5</text>
<text x="387.3" y="384.5">6</text>
<text x="456.5" y="384.5">7</text>
</g>
<g font-size="3.2" fill="#000080">
<text x="55.4" y="41.9">680R</text>
<text x="55.4" y="38.7">R16</text>
<text x="134.8" y="40.4">R8</text>
<text x="134.8" y="43.6">680R</text>
<text x="226.5" y="52.5">680R</text>
<text x="226.5" y="49.3">R20</text>
<text x="69.1" y="59.4">LTST-C235KGKRKT</text>
<text x="69.1" y="56.5">LED1</text>
<text x="148.5" y="58.2">LED5</text>
<text x="148.5" y="61.2">LTST-C235KGKRKT</text>
<text x="31.4" y="70">10k</text>
<text x="31.4" y="67">R1</text>
<text x="110.8" y="71.8">10k</text>
<text x="110.8" y="68.7">R9</text>
<text x="240.2" y="70">LTST-C235KGKRKT</text>
<text x="240.2" y="67.1">LED9</text>
<text x="53.6" y="77.2">BC847</text>
<text x="56" y="74">Q1</text>
<text x="135.4" y="75.7">Q5</text>
<text x="202.5" y="77.6">R21</text>
<text x="133" y="78.9">BC847</text>
<text x="202.5" y="80.6">10k</text>
<text x="375.9" y="82.8">SUBMINI_SPDT</text>
<text x="435.9" y="81">SUBMINI_SPDT</text>
<text x="224.7" y="87.8">BC847</text>
<text x="227.1" y="84.5">Q9</text>
<text x="384.9" y="87.1">SP1</text>
<text x="444.9" y="85.4">SP12</text>
<text x="60.7" y="119.8">R2</text>
<text x="377.7" y="116.3">SUBMINI_SPDT</text>
<text x="60.7" y="123">680R</text>
<text x="386.7" y="120.6">SP2</text>
<text x="439.4" y="126.9">SUBMINI_SPDT</text>
<text x="448.4" y="131.2">SP11</text>
<text x="74.4" y="137.6">LED2</text>
<text x="134.8" y="135.4">680R</text>
<text x="134.8" y="132.2">R10</text>
<text x="311.9" y="137.5">R13</text>
<text x="74.4" y="140.6">LTST-C235KGKRKT</text>
<text x="311.9" y="140.6">1k</text>
<text x="36.7" y="148.1">R3</text>
<text x="148.5" y="150">LED6</text>
<text x="224.7" y="149.5">680R</text>
<text x="224.7" y="146.3">R22</text>
<text x="36.7" y="151.2">10k</text>
<text x="61.3" y="155.1">Q2</text>
<text x="148.5" y="152.9">LTST-C235KGKRKT</text>
<text x="311.9" y="154.7">1k</text>
<text x="311.9" y="151.6">R14</text>
<text x="375.9" y="151.6">SUBMINI_SPDT</text>
<text x="384.9" y="155.9">SP3</text>
<text x="58.9" y="158.3">BC847</text>
<text x="110.8" y="160.5">R11</text>
<text x="439.4" y="160.4">SUBMINI_SPDT</text>
<text x="110.8" y="163.5">10k</text>
<text x="135.4" y="167.4">Q6</text>
<text x="238.5" y="167">LTST-C235KGKRKT</text>
<text x="238.5" y="164.1">LED10</text>
<text x="311.9" y="165.7">R15</text>
<text x="448.4" y="164.7">SP10</text>
<text x="133" y="170.7">BC847</text>
<text x="311.9" y="168.8">1k</text>
<text x="200.7" y="177.6">10k</text>
<text x="200.7" y="174.6">R23</text>
<text x="223" y="184.8">BC847</text>
<text x="225.3" y="181.6">Q10</text>
<text x="375.9" y="186.9">SUBMINI_SPDT</text>
<text x="384.9" y="191.2">SP4</text>
<text x="441.2" y="193.9">SUBMINI_SPDT</text>
<text x="62.4" y="202.4">680R</text>
<text x="62.4" y="199.2">R4</text>
<text x="450.2" y="198.3">SP9</text>
<text x="277" y="209.8">X4611WV-05I-C28D40</text>
<text x="291.2" y="206">H1</text>
<text x="136.5" y="215.1">R12</text>
<text x="76.2" y="220">LTST-C235KGKRKT</text>
<text x="76.2" y="217">LED3</text>
<text x="136.5" y="218.3">680R</text>
<text x="375.9" y="220.4">SUBMINI_SPDT</text>
<text x="38.5" y="227.5">R5</text>
<text x="384.9" y="224.7">SP5</text>
<text x="442.9" y="225.7">SUBMINI_SPDT</text>
<text x="38.5" y="230.5">10k</text>
<text x="150.3" y="232.9">LED7</text>
<text x="452" y="230">SP8</text>
<text x="60.7" y="237.7">BC847</text>
<text x="63.1" y="234.5">Q3</text>
<text x="150.3" y="235.8">LTST-C235KGKRKT</text>
<text x="221.2" y="239.4">680R</text>
<text x="221.2" y="236.2">R24</text>
<text x="293" y="239.8">H2</text>
<text x="112.5" y="243.4">R17</text>
<text x="280.5" y="243.3">X4611WV-04I-C28D40</text>
<text x="112.5" y="246.4">10k</text>
<text x="137.2" y="250.3">Q7</text>
<text x="134.8" y="253.6">BC847</text>
<text x="234.9" y="257">LTST-C235KGKRKT</text>
<text x="234.9" y="254">LED11</text>
<text x="377.7" y="253.9">SUBMINI_SPDT</text>
<text x="386.7" y="258.2">SP6</text>
<text x="442.9" y="260.9">SUBMINI_SPDT</text>
<text x="197.2" y="267.6">10k</text>
<text x="197.2" y="264.5">R25</text>
<text x="293" y="269.5">H3</text>
<text x="452" y="265.3">SP7</text>
<text x="219.4" y="274.7">BC847</text>
<text x="221.8" y="271.5">Q11</text>
<text x="278.7" y="273.3">X4611WV-05I-C28D40</text>
<text x="62.4" y="285.3">680R</text>
<text x="62.4" y="282.1">R6</text>
<text x="76.2" y="299.9">LED4</text>
<text x="131.2" y="299.7">R18</text>
<text x="76.2" y="302.9">LTST-C235KGKRKT</text>
<text x="131.2" y="302.9">680R</text>
<text x="293" y="303">H4</text>
<text x="377.2" y="304.3">OUT1</text>
<text x="38.5" y="310.4">R7</text>
<text x="278.7" y="306.8">X4611WV-05I-C28D40</text>
<text x="377.2" y="307.4">THONKICONNNEW</text>
<text x="38.5" y="313.4">10k</text>
<text x="63.1" y="317.4">Q4</text>
<text x="145" y="317.5">LED8</text>
<text x="361.3" y="314.5">1k</text>
<text x="361.3" y="317.6">R28</text>
<text x="412.5" y="316.3">THONKICONNNEW</text>
<text x="436.3" y="313.1">IN1</text>
<text x="60.7" y="320.6">BC847</text>
<text x="145" y="320.5">LTST-C235KGKRKT</text>
<text x="217.7" y="320.9">R26</text>
<text x="460" y="323.3">10k</text>
<text x="107.3" y="328">R19</text>
<text x="217.7" y="324.1">680R</text>
<text x="460" y="326.4">R29</text>
<text x="107.3" y="331.1">10k</text>
<text x="131.9" y="335">Q8</text>
<text x="293" y="333">H5</text>
<text x="129.5" y="338.2">BC847</text>
<text x="231.4" y="341.7">LTST-C235KGKRKT</text>
<text x="231.4" y="338.7">LED12</text>
<text x="278.7" y="336.8">X4611WV-05I-C28D40</text>
<text x="193.7" y="352.2">10k</text>
<text x="193.7" y="349.2">R27</text>
<text x="215.9" y="359.4">BC847</text>
<text x="218.3" y="356.2">Q12</text>
</g>
<g font-size="3.2" fill="#00f">
<text x="291.2" y="215.4">1</text>
<text x="294.7" y="213.6">1</text>
<text x="291.2" y="218.9">2</text>
<text x="294.7" y="217.1">2</text>
<text x="294.7" y="220.7">3</text>
<text x="291.2" y="222.4">3</text>
<text x="291.2" y="226">4</text>
<text x="294.7" y="224.2">4</text>
<text x="294.7" y="227.7">5</text>
<text x="291.2" y="229.5">5</text>
<text x="293" y="248.9">1</text>
<text x="296.5" y="247.1">1</text>
<text x="296.5" y="250.6">2</text>
<text x="293" y="252.4">2</text>
<text x="293" y="255.9">3</text>
<text x="296.5" y="254.2">3</text>
<text x="296.5" y="257.7">4</text>
<text x="293" y="259.5">4</text>
<text x="293" y="278.9">1</text>
<text x="296.5" y="277.1">1</text>
<text x="296.5" y="280.6">2</text>
<text x="293" y="282.4">2</text>
<text x="293" y="285.9">3</text>
<text x="296.5" y="284.2">3</text>
<text x="296.5" y="287.7">4</text>
<text x="293" y="289.5">4</text>
<text x="293" y="293">5</text>
<text x="296.5" y="291.2">5</text>
<text x="296.5" y="310.6">1</text>
<text x="293" y="312.4">1</text>
<text x="293" y="315.9">2</text>
<text x="296.5" y="314.1">2</text>
<text x="296.5" y="317.7">3</text>
<text x="293" y="319.4">3</text>
<text x="293" y="323">4</text>
<text x="296.5" y="321.2">4</text>
<text x="293" y="326.5">5</text>
<text x="296.5" y="324.7">5</text>
<text x="296.5" y="340.6">1</text>
<text x="293" y="342.4">1</text>
<text x="293" y="345.9">2</text>
<text x="296.5" y="344.1">2</text>
<text x="296.5" y="347.7">3</text>
<text x="293" y="349.4">3</text>
<text x="293" y="353">4</text>
<text x="296.5" y="351.2">4</text>
<text x="293" y="356.5">5</text>
<text x="296.5" y="354.7">5</text>
</g>
</svg>
